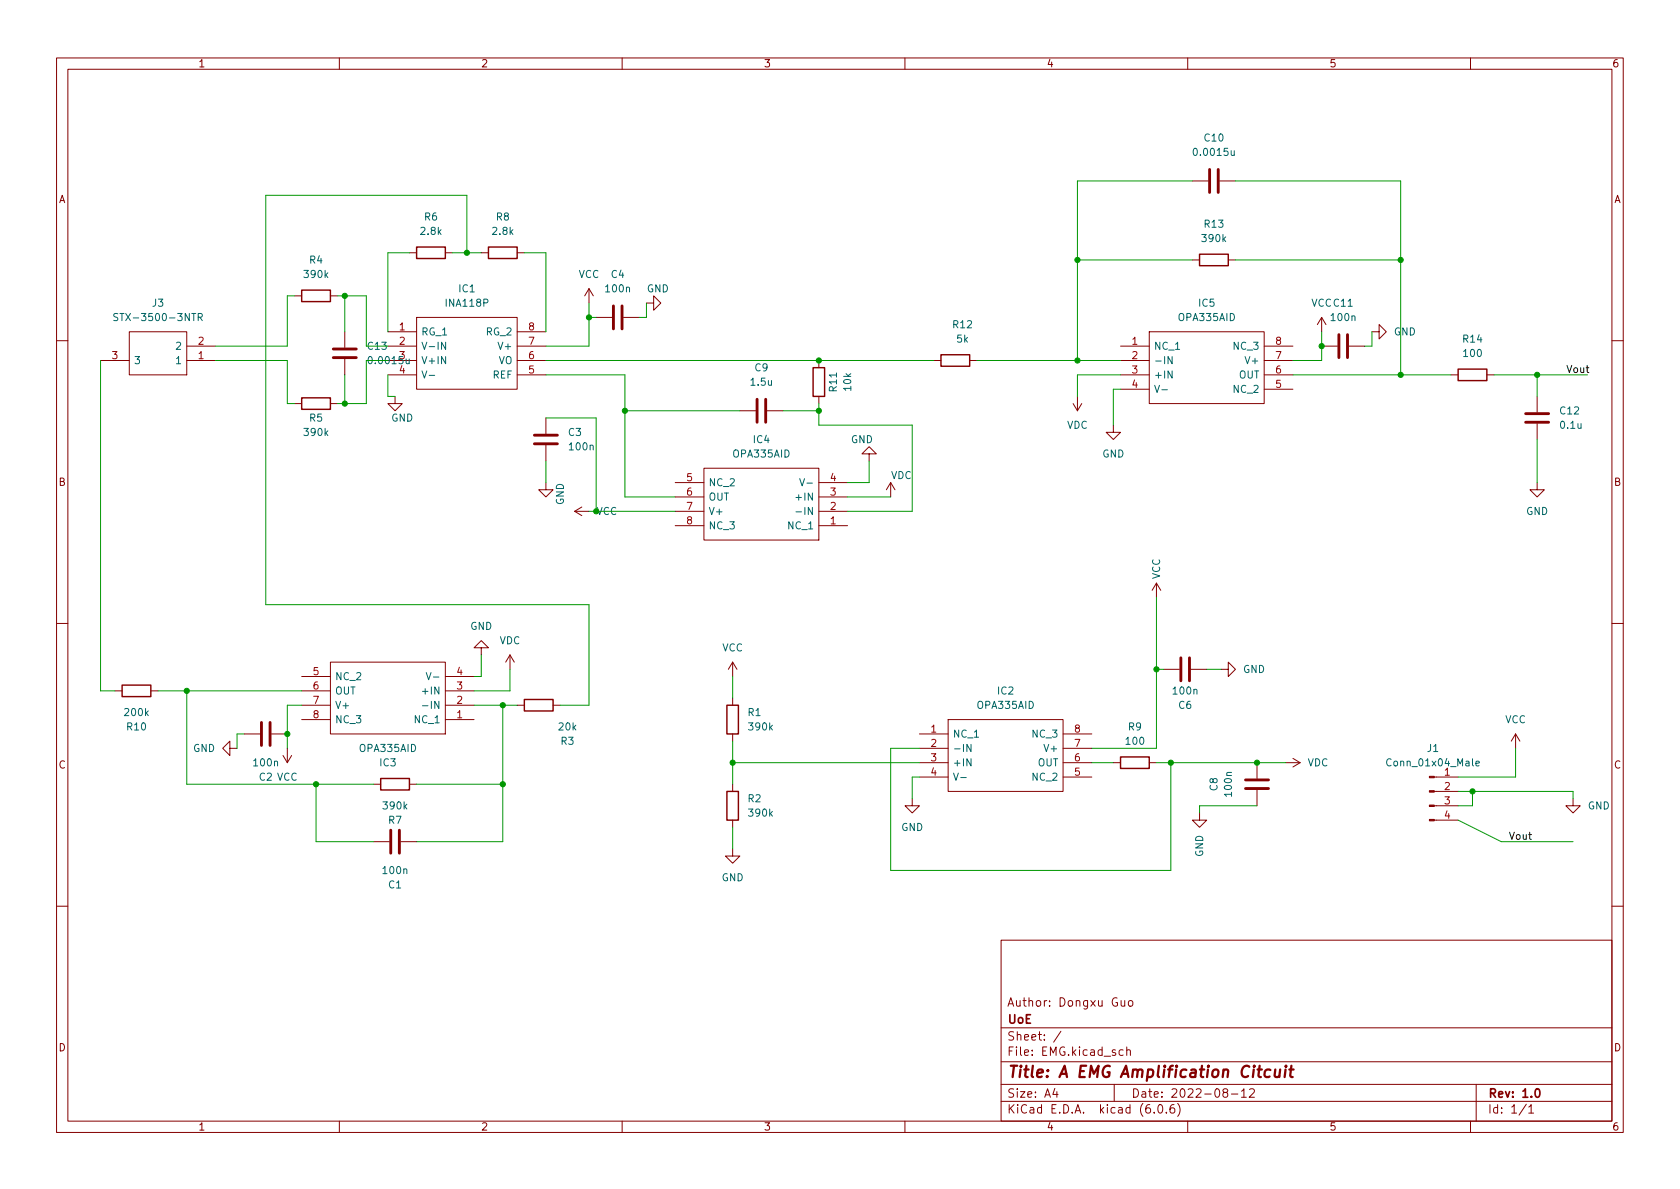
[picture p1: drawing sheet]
<svg xmlns="http://www.w3.org/2000/svg" width="297mm" height="210mm" viewBox="0 0 297 210" stroke-linecap="round" stroke-linejoin="round" font-family="sans-serif">
<g fill="none" stroke="#840000" stroke-width=".18">
<path d="M10 10.2h277v190.1h-277zM12 12.2h273v186.1h-273zM60 10.2v2M110 10.2v2M160 10.2v2M210 10.2v2M260 10.2v2M210.8 32h2.8M215.6 32h2.8M22.9 58.7h10.1v7.6h-10.1zM52.1 52.3h1.2M58.4 52.3h1.3"/>
<path d="M61 58.7v2.8M68.6 58.7h5.1M72.4 44.7h1.3M73.7 56.1h17.7v12.7h-17.7zM78.7 44.7h1.3M85.1 44.7h1.3M91.4 44.7h1.3M91.4 58.7h5.1M104.1 51l-.7 1.3M104.1 51v2.6M104.1 51l.8 1.3M105.4 56.1h2.8"/>
<path d="M110.2 56.1h2.8M114.3 53.6h1.3v-1.3l1.2 1.3-1.2 1.3v-1.3M203.2 58.7h20.3v12.7h-20.3zM210.8 46h1.3M217.2 46h1.2M233.7 56.1l-.8 1.3M233.7 56.1v2.6M233.7 56.1l.7 1.3M242.6 58.7h1.2v-1.3l1.3 1.3-1.3 1.2v-1.2M10 60.2h2M17.8 63.7h5.1M33 61.2h5.1"/>
<path d="M33 63.7h5.1M52.1 71.4h1.2M58.4 71.4h1.3M61 63.5v2.8M68.6 61.2h5.1M68.6 63.7h5.1M68.6 66.3h5.1M69.8 70.1v1.3h1.3l-1.3 1.2-1.2-1.2h1.2M91.4 61.2h5.1M91.4 63.7h5.1M91.4 66.3h5.1M96.5 73.9v2.8"/>
<path d="M96.5 78.7v2.8M130.8 72.6h2.8M135.6 72.6h2.8M144.8 63.7v1.3M144.8 70.1v1.3M165.1 63.7h1.3M171.4 63.7h1.3M189.7 71.4l.8 1.2M190.5 70.1v2.5M191.3 71.4l-.8 1.2M196.8 75.2v1.2h1.3l-1.3 1.3-1.2-1.3h1.2M198.1 61.2h5.1"/>
<path d="M198.1 63.7h5.1M198.1 66.3h5.1M198.1 68.8h5.1M223.5 61.2h5.1M223.5 63.7h5.1M223.5 66.3h5.1M223.5 68.8h5.1M233.7 61.2h2.8M238.5 61.2h2.8M256.5 66.3h1.3M262.9 66.3h1.3M271.8 70.1v2.8"/>
<path d="M271.8 74.9v2.8M285 60.2h2M96.5 85.3v1.3h1.3l-1.3 1.3-1.3-1.3h1.3M101.6 90.4l1.3 .8M101.6 90.4h2.5M102.9 89.7l-1.3 .7M119.4 90.4h5.1M119.4 93h5.1M119.4 87.9h5.1M119.4 85.3h5.1M124.5 82.8h20.3v12.7h-20.3zM144.8 90.4h5.1"/>
<path d="M144.8 93h5.1M144.8 87.9h5.1M144.8 85.3h5.1M153.7 80.3h1.2l-1.2-1.3-1.3 1.3h1.3v1.2M157.5 85.3l-.8 1.3M157.5 85.3v2.6M157.5 85.3l.7 1.3M271.8 85.3v1.3h1.2l-1.2 1.3-1.3-1.3h1.3M10 110.2h2M53.3 119.6h5.1M58.4 117.1h20.3v12.7h-20.3zM78.7 119.6h5.1"/>
<path d="M85.1 114.5h1.3l-1.3-1.2-1.3 1.2h1.3v1.3M90.2 115.8l-.8 1.3M90.2 115.8v2.6M90.2 115.8l.7 1.3M129.5 117.1v2.5M129.5 117.1l-.7 1.3M129.5 117.1l.8 1.3M204.5 103.1l-.8 1.3M204.5 103.1v2.6M204.5 103.1l.7 1.3M205.7 118.4h2.8M210.6 118.4h2.8"/>
<path d="M215.9 118.4h1.3v-1.3l1.2 1.3-1.2 1.2v-1.2M285 110.2h2M20.3 122.2h1.3M26.7 122.2h1.2M40.6 132.3v-1.2l-1.2 1.2 1.2 1.3v-1.3h1.3M43.2 129.8h2.8M48 129.8h2.8M50 133.6l.8 1.3M50.8 132.3v2.6M51.6 133.6l-.8 1.3M53.3 127.2h5.1M53.3 124.7h5.1"/>
<path d="M53.3 122.2h5.1M66 138.7h1.3M72.4 138.7h1.3M78.7 127.2h5.1M78.7 124.7h5.1M78.7 122.2h5.1M91.4 124.7h1.3M97.8 124.7h1.3M129.5 123.4v1.3M129.5 129.8v1.3M129.5 138.7v1.2M162.6 129.8h5"/>
<path d="M162.6 132.3h5M162.6 134.9h5M162.6 137.4h5M167.6 127.2h20.4v12.7h-20.4zM188 129.8h5M188 132.3h5M188 134.9h5M188 137.4h5M196.8 134.9h1.3M203.2 134.9h1.3M222.2 134.9v2.8M222.2 139.7v2.8"/>
<path d="M227.3 134.9h2.6M228.6 134.1l1.3 .8M229.9 134.9l-1.3 .7M253.6 137.4h4.2M253.6 139.9h4.2M268 129.8l-.8 1.3M268 129.8v2.5M268 129.8l.7 1.3M66 148.8h2.8M70.9 148.8h2.8M129.5 150.1v1.3h1.3l-1.3 1.2-1.2-1.2h1.2M129.5 145v1.3"/>
<path d="M161.3 141.2v1.3h1.3l-1.3 1.3-1.3-1.3h1.3M212.1 143.8v1.2h1.3l-1.3 1.3-1.3-1.3h1.3M253.6 145h4.2M253.6 142.5h4.2M278.1 141.2v1.3h1.3l-1.3 1.3-1.2-1.3h1.2M10 160.2h2M177 166.3h108v32h-108zM198.2 176.9l.1 1h.3l.3-.1M198.9 176.9v1M199.6 177l.4-.1 .3 .3v.4l-.3 .3h-.4l-.1-.3v-.4zM285 160.2h2M60 198.3v2"/>
<path d="M110 198.3v2M160 198.3v2M177 194.8h108M177 191.8h108M177 187.8h108M177 181.8h108M186.5 192.5l-.4 1h1M186.9 193v1M187.6 182.4l-1.3 1.9M197 191.8v3M198.6 185.7l-.5-.1-.2 .3v.4l.1 .3h.6M199.2 185.8l.2-.2 .4 .1 .1 .9"/>
<path d="M199.2 185.1v1.5M204.1 196.7v.1M204.9 195.4l.2-.1a.81 .81 0 0 1 .6 .7 .81 .81 0 0 1-.3 .8h-.2a.81 .81 0 0 1-.6-.6 .81 .81 0 0 1 .3-.8zM206.2 196.7v.1M207.6 195.3a.59 .59 0 0 0-.7 .7v.5l.1 .3h.4l.2-.1 .1-.5-.1-.2-.5-.1-.2 .3M208.2 195.1a1.72 1.72 0 0 1 0 2.3M210 198.3v2M216.5 193.2l-.3-.3 .1-.2 .2-.2 .4 .1 .2 .2-.1 .2-.6 .2-.2 .3 .1 .4 .2 .1h.4l.2-.3-.1-.4-.2-.1M217.7 193.5h1.2M219.5 193l.4-.5v1.5M219.5 194h.9M220.9 192.7l.6-.2 .2 .2 .1 .3-.9 1h.9"/>
<path d="M260 198.3v2M261 191.8v6.5M269.9 195.3l-1.3 1.9M270.3 195.8l.4-.5v1.5M270.3 196.8h.9"/>
</g>
<path d="M271.6 192.6l.2-.1a.82 .82 0 0 1 .6 .7 .82 .82 0 0 1-.3 .8h-.2a.81 .81 0 0 1-.6-.6 .81 .81 0 0 1 .3-.8z" fill="none" stroke="#840000" stroke-width=".3"/>
<path d="M224.6 189.2a.66 .66 0 0 0-1 .3v.6l.1 .3 .2 .1 .6-.1M225.5 189.1l-.1 1.3a.57 .57 0 0 0 .8-.1M226.3 189.1l-.1 1.4M227.3 189.1l-.2 1.4M227.4 188.5l-.1 .1 .1 .1 .1-.1-.1-.1v.2M228 189.1h.7M228.3 188.5l-.2 1.7 .1 .2 .4 .1" fill="none" stroke="#840000" stroke-width=".4"/>
<g fill="none" stroke="#840000" stroke-width=".25">
<path d="M53.3 51.3h5.1v2h-5.1zM73.7 43.7h5v2h-5zM86.4 43.7h5v2h-5zM212.1 45h5.1v2h-5.1zM53.3 70.4h5.1v2h-5.1zM143.8 65h2v5.1h-2zM166.4 62.7h5v2.1h-5zM257.8 65.3h5.1v2h-5.1zM21.6 121.2h5.1v2h-5.1zM67.3 137.7h5.1v2h-5.1zM92.7 123.7h5.1v2h-5.1zM128.5 139.9h2.1v5.1h-2.1z"/>
<path d="M128.5 124.7h2.1v5.1h-2.1zM198.1 133.9h5.1v2h-5.1z"/>
</g>
<g fill="none" stroke="#840000" stroke-width=".51">
<path d="M213.9 30v4M215.4 30v4M108.5 54.1v4.1M110 54.1v4.1M236.7 59.2v4M238.3 59.2v4M58.9 61.7h4.1M58.9 63.2h4.1M94.5 78.5h4.1M94.5 77h4.1M133.9 70.6v4.1M135.4 70.6v4.1"/>
<path d="M269.7 73.1h4.1M269.7 74.7h4.1M208.8 116.3v4.1M210.3 116.3v4.1M46.2 127.8v4M47.8 127.8v4M220.2 137.9h4.1M220.2 139.4h4.1M69.1 146.8v4.1M70.6 146.8v4.1"/>
</g>
<g fill="none" stroke="#006464" stroke-width=".18">
<path d="M20.8 55.5l-.4-.1-.2 .2v.3l.5 .3 .1 .3-.2 .2-.5-.1M35 56.1l.7-.1 .1-.1-.1-.3-.7-.2v1.3M35.3 56.1l.5 .6M74.6 65.6l.4 1.3 .5-1.3M75.9 66.4h1M78.8 60.5v1.3l-.7-1.3v1.3M204.2 68.1l.4 1.3 .4-1.3M205.4 68.9h1M207.2 63.1v1.2l-.7-1.2v1.2M140.7 90.5h1M141.4 84.6l.4 1.3 .4-1.3M142.7 85.4h.9"/>
<path d="M75.4 118.9l.4 1.3 .4-1.3M76.6 119.7h1M74.7 124.8h1M168.6 136.7l.4 1.3 .4-1.3M169.9 137.5h.9M171.7 131.6v1.3l-.7-1.3v1.3M261 135l.6-.1-.1-.2-.4-.1-.1 .2v.6h.5"/>
</g>
<g fill="#840000" stroke="#840000" stroke-width=".18">
<path d="M252.7 144.9h.9v.3h-.9z"/>
<path d="M252.7 142.4h.9v.2h-.9z"/>
<path d="M252.7 139.8h.9v.3h-.9z"/>
<path d="M252.7 137.3h.9v.2h-.9z"/>
</g>
<g fill="none" stroke="#009600" stroke-width=".18">
<path d="M210.8 32h-20.3v31.7M218.4 32h29.2v34.3M52.1 52.3h-1.3v8.9h-12.7M59.7 52.3h5.1v8.9h3.8M61 52.3v6.4M72.4 44.7h-3.8v14M80 44.7h5.1M82.5 44.7v-10.2h-35.5v72.4h57.1v17.8h-5M92.7 44.7h3.8v14M104.1 56.1h1.3M104.1 53.6v7.6h-7.6M114.3 53.6v2.5h-1.3"/>
<path d="M190.5 46h20.3M218.4 46h29.2M233.7 58.7v5h-5.1M242.6 58.7v2.5h-1.3M17.8 63.7v58.5h2.5M38.1 63.7h12.7v7.7h1.3M61 66.3v5.1M68.6 63.7h-3.8v7.7h-5.1M68.6 66.3v3.8h1.2M96.5 73.9h8.9v16.5M96.5 63.7h68.6M96.5 66.3h14v21.6h8.9"/>
<path d="M110.5 72.6h20.3M138.4 72.6h6.4M144.8 71.4v3.8h16.5v15.2h-11.4M172.7 63.7h25.4M198.1 66.3h-7.6v3.8M198.1 68.8h-1.3v6.4M228.6 66.3h27.9M264.2 66.3h16.5M271.8 66.3v3.8M271.8 77.7v7.6M96.5 81.5v3.8M104.1 90.4h15.3"/>
<path d="M149.9 87.9h7.6M153.7 81.5v3.8h-3.8M85.1 115.8v3.8h-1.3M90.2 118.4v3.8h-6.4M129.5 119.6v3.8M204.5 118.4h1.2M204.5 105.7v26.6h-11.5M213.4 118.4h2.5M27.9 122.2h25.4M33 122.2v16.5h33M43.2 129.8h-1.3v2.5M53.3 124.7h-2.5v7.6"/>
<path d="M55.9 138.7v10.1h10.1M73.7 138.7h15.2M83.8 124.7h7.6M88.9 124.7v24.1h-15.2M129.5 131.1v7.6M129.5 134.9h33.1M162.6 132.3h-5.1v21.6h49.5v-19M162.6 137.4h-1.3v3.8M193 134.9h3.8M204.5 134.9h22.8M257.8 139.9h20.3v1.3M260.3 139.9v2.6h-2.5"/>
<path d="M268 132.3v5.1h-10.2M129.5 146.3v3.8M222.2 142.5h-10.1v1.3M257.8 145l7.6 3.8h12.7"/>
</g>
<g fill="#009600" stroke="#009600" stroke-width=".18">
<circle cx="82.5" cy="44.7" r=".46"/>
<circle cx="61" cy="52.3" r=".46"/>
<circle cx="61" cy="71.4" r=".46"/>
<circle cx="207" cy="134.9" r=".46"/>
<circle cx="222.2" cy="134.9" r=".46"/>
<circle cx="204.5" cy="118.4" r=".46"/>
<circle cx="129.5" cy="134.9" r=".46"/>
<circle cx="104.1" cy="56.1" r=".46"/>
<circle cx="110.5" cy="72.6" r=".46"/>
<circle cx="144.8" cy="63.7" r=".46"/>
<circle cx="144.8" cy="72.6" r=".46"/>
<circle cx="233.7" cy="61.2" r=".46"/>
<circle cx="190.5" cy="46" r=".46"/>
<circle cx="247.6" cy="46" r=".46"/>
<circle cx="190.5" cy="63.7" r=".46"/>
<circle cx="88.9" cy="138.7" r=".46"/>
<circle cx="88.9" cy="124.7" r=".46"/>
<circle cx="247.6" cy="66.3" r=".46"/>
<circle cx="271.8" cy="66.3" r=".46"/>
<circle cx="260.3" cy="139.9" r=".46"/>
<circle cx="33" cy="122.2" r=".46"/>
<circle cx="50.8" cy="129.8" r=".46"/>
<circle cx="55.9" cy="138.7" r=".46"/>
</g>
<text font-size="2.8" fill="#840000" x="178" y="190.6">Title: A EMG Amplification Citcuit</text>
<g font-size="2.1" fill="#840000">
<text x="178" y="178">Author: Dongxu Guo</text>
<text x="178" y="184">Sheet: /</text>
<text x="178" y="181">UoE</text>
<text x="178" y="186.7">File: EMG.kicad_sch</text>
<text x="178" y="196.9">KiCad E.D.A. kicad (6.0.6)</text>
<text x="178" y="194.1">Size: A4</text>
<text x="200" y="194.1">Date: 2022-08-12</text>
<text x="263" y="194.1">Rev: 1.0</text>
<text x="263" y="196.9">Id: 1/1</text>
</g>
<g font-size="1.8" fill="#840000">
<text x="35" y="11.9">1</text>
<text x="85" y="11.9">2</text>
<text x="135" y="11.9">3</text>
<text x="185" y="11.9">4</text>
<text x="235" y="11.9">5</text>
<text x="285" y="11.9">6</text>
<text x="10.3" y="35.9">A</text>
<text x="285.3" y="35.9">A</text>
<text x="10.3" y="85.9">B</text>
<text x="285.3" y="85.9">B</text>
<text x="10.3" y="135.9">C</text>
<text x="285.3" y="135.9">C</text>
<text x="10.3" y="185.9">D</text>
<text x="285.3" y="185.9">D</text>
<text x="35" y="199.9">1</text>
<text x="85" y="199.9">2</text>
<text x="135" y="199.9">3</text>
<text x="185" y="199.9">4</text>
<text x="235" y="199.9">5</text>
<text x="285" y="199.9">6</text>
</g>
<g font-size="1.8" fill="#006464">
<text x="211.4" y="27.6">0.0015u</text>
<text x="213" y="25">C10</text>
<text x="74.5" y="41.5">2.8k</text>
<text x="75.1" y="39">R6</text>
<text x="87.2" y="41.5">2.8k</text>
<text x="87.8" y="39">R8</text>
<text x="213" y="40.3">R13</text>
<text x="54.7" y="46.6">R4</text>
<text x="212.7" y="42.8">390k</text>
<text x="53.9" y="49.1">390k</text>
<text x="81.2" y="51.7">IC1</text>
<text x="102.3" y="49.1">VCC</text>
<text x="107.2" y="51.7">100n</text>
<text x="108.1" y="49.1">C4</text>
<text x="114.3" y="51.7">GND</text>
<text x="21.4" y="56.8">STX-3500-3NTR</text>
<text x="27" y="54.2">J3</text>
<text x="74.4" y="59.3">RG_1</text>
<text x="79" y="54.2">INA118P</text>
<text x="86.1" y="59.3">RG_2</text>
<text x="168.6" y="58">R12</text>
<text x="208.4" y="56.8">OPA335AID</text>
<text x="212" y="54.2">IC5</text>
<text x="231.8" y="54.2">VCC C11</text>
<text x="235.5" y="56.8">100n</text>
<text x="246.4" y="59.3">GND</text>
<text x="23.6" y="64.4">3</text>
<text x="31.3" y="64.4">1</text>
<text x="31.3" y="61.8">2</text>
<text x="65.1" y="61.8">C13</text>
<text x="65.5" y="64.4">0.0015u</text>
<text x="74.4" y="61.8">V-IN</text>
<text x="74.4" y="64.4">V+IN</text>
<text x="88.1" y="64.4">VO</text>
<text x="88.5" y="61.8">V+</text>
<text x="133.5" y="65.7">C9</text>
<text x="169.2" y="60.6">5k</text>
<text x="204" y="61.8">NC_1</text>
<text x="204" y="64.4">-IN</text>
<text x="218.2" y="61.8">NC_3</text>
<text x="220.5" y="64.4">V+</text>
<text x="258.7" y="60.6">R14</text>
<text x="258.9" y="63.1">100</text>
<text x="87.1" y="66.9">REF</text>
<text x="132.9" y="68.2">1.5u</text>
<text x="148" y="69.2" transform="rotate(-90 148 69.2)">R11</text>
<text x="150.5" y="69" transform="rotate(-90 150.5 69)">10k</text>
<text x="204" y="66.9">+IN</text>
<text x="218.2" y="69.5">NC_2</text>
<text x="219" y="66.9">OUT</text>
<text x="53.9" y="77.1">390k</text>
<text x="54.7" y="74.5">R5</text>
<text x="69.2" y="74.5">GND</text>
<text x="100.5" y="77.1">C3</text>
<text x="188.6" y="75.8">VDC</text>
<text x="275.9" y="73.3">C12</text>
<text x="276" y="75.8">0.1u</text>
<text x="100.8" y="79.6">100n</text>
<text x="129.7" y="80.9">OPA335AID</text>
<text x="133.2" y="78.4">IC4</text>
<text x="150.4" y="78.4">GND</text>
<text x="194.9" y="80.9">GND</text>
<text x="99.7" y="89.3" transform="rotate(-90 99.7 89.3)">GND</text>
<text x="125.2" y="86">NC_2</text>
<text x="125.2" y="88.5">OUT</text>
<text x="141.2" y="88.5">+IN</text>
<text x="157.5" y="84.7">VDC</text>
<text x="125.2" y="91.1">V+</text>
<text x="125.2" y="93.6">NC_3</text>
<text x="139.5" y="93.6">NC_1</text>
<text x="141.7" y="91.1">-IN</text>
<text x="269.8" y="91.1">GND</text>
<text x="205.1" y="102.4" transform="rotate(-90 205.1 102.4)">VCC</text>
<text x="83.1" y="111.4">GND</text>
<text x="88.3" y="113.9">VDC</text>
<text x="127.7" y="115.2">VCC</text>
<text x="219.8" y="119">GND</text>
<text x="59.2" y="120.3">NC_2</text>
<text x="59.2" y="122.8">OUT</text>
<text x="59.2" y="125.3">V+</text>
<text x="75.2" y="122.8">+IN</text>
<text x="75.6" y="125.3">-IN</text>
<text x="172.9" y="125.3">OPA335AID</text>
<text x="176.4" y="122.8">IC2</text>
<text x="207.5" y="122.8">100n</text>
<text x="208.4" y="125.3">C6</text>
<text x="22.2" y="126.6">200k</text>
<text x="22.5" y="129.2">R10</text>
<text x="59.2" y="127.9">NC_3</text>
<text x="73.5" y="127.9">NC_1</text>
<text x="98.9" y="129.2">20k</text>
<text x="99.2" y="131.7">R3</text>
<text x="132.3" y="126.6">R1</text>
<text x="132.5" y="129.2">390k</text>
<text x="168.4" y="130.4">NC_1</text>
<text x="182.7" y="130.4">NC_3</text>
<text x="199.2" y="131.7">100</text>
<text x="199.5" y="129.2">R9</text>
<text x="266.1" y="127.9">VCC</text>
<text x="34.1" y="133">GND</text>
<text x="45" y="135.5">100n</text>
<text x="63.7" y="133">OPA335AID</text>
<text x="67.2" y="135.5">IC3</text>
<text x="168.4" y="133">-IN</text>
<text x="168.4" y="135.5">+IN</text>
<text x="183.5" y="135.5">OUT</text>
<text x="185" y="133">V+</text>
<text x="231.2" y="135.5">VDC</text>
<text x="245.7" y="135.5">Conn_01x04_Male</text>
<text x="252.4" y="133">J1</text>
<text x="45.9" y="138">C2 VCC</text>
<text x="67.9" y="143.1">390k</text>
<text x="132.3" y="141.9">R2</text>
<text x="182.7" y="138">NC_2</text>
<text x="215.3" y="139.8" transform="rotate(-90 215.3 139.8)">C8</text>
<text x="217.8" y="140.7" transform="rotate(-90 217.8 140.7)">100n</text>
<text x="280.7" y="143.1">GND</text>
<text x="68.7" y="145.7">R7</text>
<text x="132.5" y="144.4">390k</text>
<text x="159.3" y="146.9">GND</text>
<text x="67.8" y="154.6">100n</text>
<text x="127.6" y="155.8">GND</text>
<text x="212.7" y="151.5" transform="rotate(-90 212.7 151.5)">GND</text>
<text x="68.7" y="157.1">C1</text>
</g>
<g font-size="1.8" fill="#a90000">
<text x="70.6" y="58.4">1</text>
<text x="93.5" y="58.4">8</text>
<text x="19.8" y="63.5">3</text>
<text x="35.1" y="63.5">1</text>
<text x="35.1" y="61">2</text>
<text x="70.6" y="61">2</text>
<text x="70.6" y="63.5">3</text>
<text x="93.5" y="63.5">6</text>
<text x="93.5" y="61">7</text>
<text x="200.2" y="61">1</text>
<text x="200.2" y="63.5">2</text>
<text x="225.6" y="63.5">7</text>
<text x="225.6" y="61">8</text>
<text x="70.6" y="66">4</text>
<text x="93.5" y="66">5</text>
<text x="200.2" y="66">3</text>
<text x="200.2" y="68.6">4</text>
<text x="225.6" y="68.6">5</text>
<text x="225.6" y="66">6</text>
<text x="121.4" y="85.1">5</text>
<text x="121.4" y="87.6">6</text>
<text x="146.8" y="87.6">3</text>
<text x="146.8" y="85.1">4</text>
<text x="121.4" y="90.2">7</text>
<text x="121.4" y="92.7">8</text>
<text x="146.8" y="92.7">1</text>
<text x="146.8" y="90.2">2</text>
<text x="55.4" y="119.4">5</text>
<text x="80.8" y="119.4">4</text>
<text x="55.4" y="121.9">6</text>
<text x="55.4" y="124.5">7</text>
<text x="80.8" y="124.5">2</text>
<text x="80.8" y="121.9">3</text>
<text x="55.4" y="127">8</text>
<text x="80.8" y="127">1</text>
<text x="164.6" y="129.5">1</text>
<text x="190" y="129.5">8</text>
<text x="164.6" y="132.1">2</text>
<text x="164.6" y="134.6">3</text>
<text x="164.6" y="137.2">4</text>
<text x="190" y="137.2">5</text>
<text x="190" y="134.6">6</text>
<text x="190" y="132.1">7</text>
<text x="255.4" y="137.2">1</text>
<text x="255.4" y="139.7">2</text>
<text x="255.4" y="142.2">3</text>
<text x="255.4" y="144.8">4</text>
</g>
<g font-size="1.8" fill="#0f0f0f">
<text x="276.9" y="65.9">Vout</text>
<text x="266.7" y="148.5">Vout</text>
</g>
<text font-size="1.8" fill="#009600" x="105.4" y="91.1">VCC</text>
</svg>
